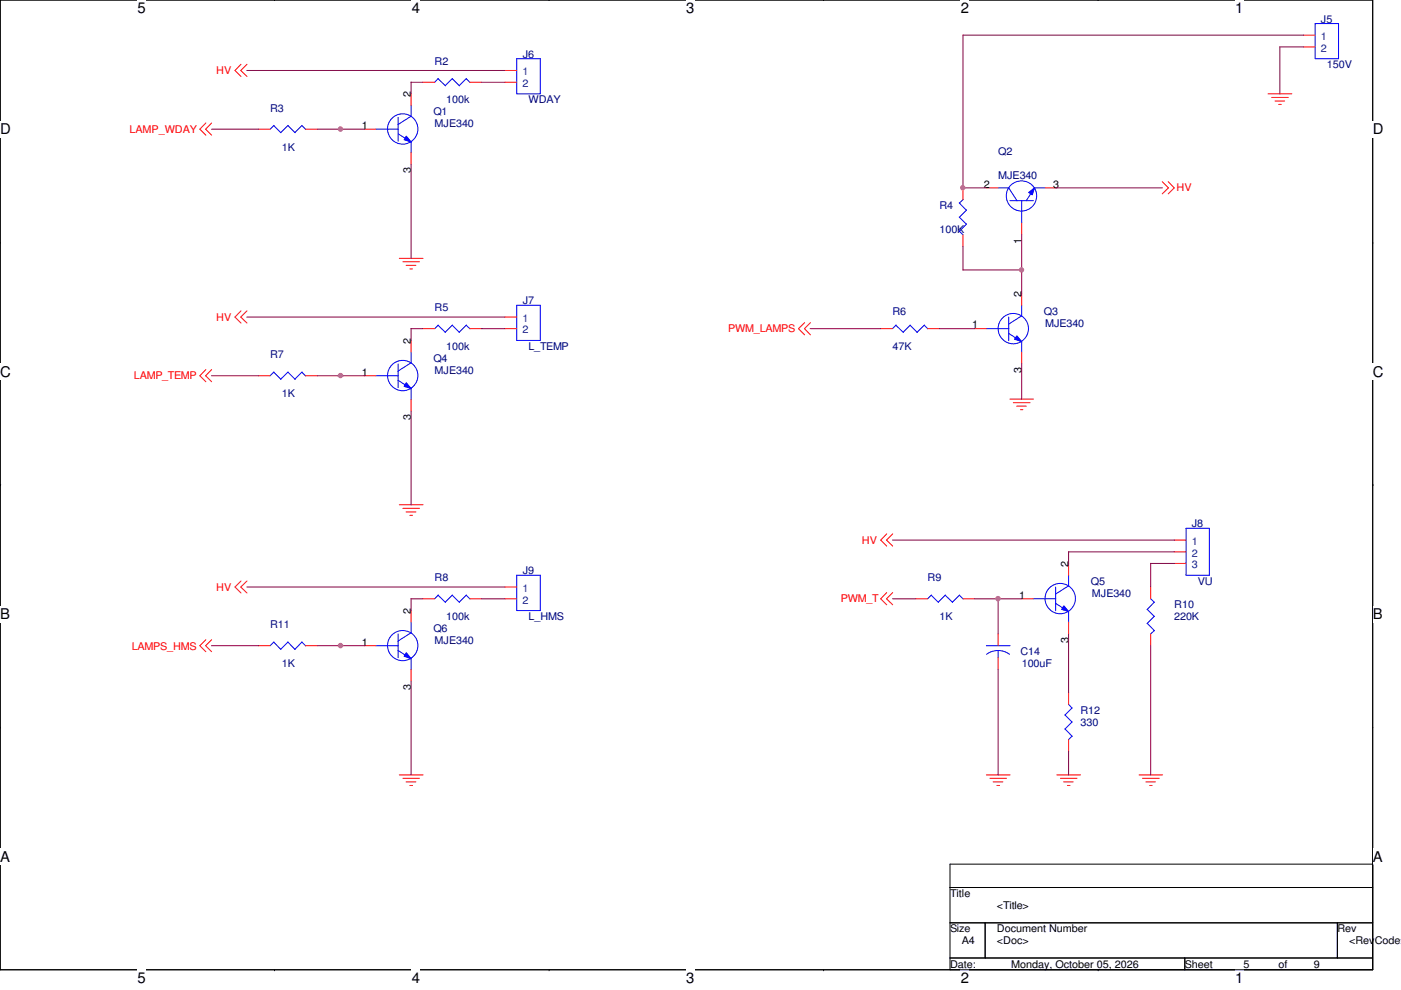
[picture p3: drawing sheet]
<svg xmlns="http://www.w3.org/2000/svg" width="297mm" height="210mm" viewBox="0 0 297 210" stroke-linecap="round" stroke-linejoin="round" font-family="sans-serif">
<path d="M0 0h291v205.6h-291z" fill="none" stroke="#000" stroke-width=".21"/>
<g fill="#fff">
<path d="M29.1 0h1.8v3.5h-1.8z"/>
<path d="M29.1 205.6h1.8v3.5h-1.8z"/>
</g>
<path d="M58.2 0h.1M58.2 205.6h.1" fill="none" stroke="#000" stroke-width=".21"/>
<g fill="#fff">
<path d="M87.3 0h1.7v3.5h-1.7z"/>
<path d="M87.3 205.6h1.7v3.5h-1.7z"/>
</g>
<path d="M116.4 0h.1M116.4 205.6h.1" fill="none" stroke="#000" stroke-width=".21"/>
<g fill="#fff">
<path d="M145.5 0h1.7v3.5h-1.7z"/>
<path d="M145.5 205.6h1.7v3.5h-1.7z"/>
</g>
<path d="M174.6 0h.1M174.6 205.6h.1" fill="none" stroke="#000" stroke-width=".21"/>
<g fill="#fff">
<path d="M203.7 0h1.7v3.5h-1.7z"/>
<path d="M203.7 205.6h1.7v3.5h-1.7z"/>
</g>
<path d="M232.8 0h.1M232.8 205.6h.1" fill="none" stroke="#000" stroke-width=".21"/>
<g fill="#fff">
<path d="M261.9 0h1.7v3.5h-1.7z"/>
<path d="M261.9 205.6h1.7v3.5h-1.7z"/>
<path d="M0 25.7h2.3v3.5h-2.3z"/>
<path d="M291 25.7h2.3v3.5h-2.3z"/>
<path d="M0 77.1h2.3v3.5h-2.3z"/>
<path d="M291 77.1h2.3v3.5h-2.3z"/>
</g>
<path d="M0 51.4h.1M291 51.4h.1" fill="none" stroke="#000" stroke-width=".21"/>
<g fill="#fff">
<path d="M0 128.5h2.1v3.5h-2.1z"/>
<path d="M291 128.5h2.1v3.5h-2.1z"/>
</g>
<path d="M0 102.8h.1M291 102.8h.1" fill="none" stroke="#000" stroke-width=".21"/>
<g fill="#fff">
<path d="M0 179.9h2.1v3.4h-2.1z"/>
<path d="M291 179.9h2.1v3.4h-2.1z"/>
</g>
<path d="M0 154.2h.1M291 154.2h.1M201.4 183.2h89.6v22.4h-89.6zM201.4 188.2h89.6M201.4 195.7h89.6M208.9 195.7v7.4M283.5 195.7v7.4M201.4 203.1h89.6M251.2 203.1v2.5" fill="none" stroke="#000" stroke-width=".21"/>
<g fill="none" stroke="#f00" stroke-width=".21">
<path d="M51.1 13.6l-1.3 1.3 1.3 1.3M52.4 13.6l-1.3 1.3 1.3 1.3M268.9 19.9h5M43.6 26.1l-1.2 1.3 1.2 1.3M44.9 26.1l-1.3 1.3 1.3 1.3M246.4 38.5l1.3 1.3-1.3 1.3M247.7 38.5l1.3 1.3-1.3 1.3M269.6 20.7h3.5M270.3 21.4h2.1M271.1 22.1h.5M84.7 54.8h5M85.4 55.5h3.5"/>
<path d="M86.1 56.3h2.1M86.9 57h.6M43.6 78.4l-1.2 1.3 1.2 1.2M44.9 78.4l-1.3 1.3 1.3 1.2M51.1 65.9l-1.3 1.3 1.3 1.3M52.4 65.9l-1.3 1.3 1.3 1.3M170.6 68.4l-1.3 1.3 1.3 1.3M171.8 68.4l-1.2 1.3 1.2 1.3M214.1 84.6h5M214.8 85.4h3.6M215.6 86.1h2M216.4 86.9h.5"/>
<path d="M84.7 107h5M85.4 107.8h3.5M86.1 108.5h2.1M86.9 109.3h.6M188 113.2l-1.3 1.3 1.3 1.3M189.3 113.2l-1.3 1.3 1.3 1.3M43.6 135.6l-1.2 1.3 1.2 1.3M44.9 135.6l-1.3 1.3 1.3 1.3M51.1 123.2l-1.3 1.3 1.3 1.2M52.4 123.2l-1.3 1.3 1.3 1.2M188 125.6l-1.3 1.4 1.3 1.2M189.3 125.6l-1.3 1.4 1.3 1.2"/>
<path d="M84.7 164.3h5M85.4 165h3.5M86.1 165.8h2.1M86.9 166.5h.6M209.1 164.3h5.1M209.9 165h3.5M210.6 165.8h2M211.4 166.5h.5M224.1 164.3h5M224.8 165h3.5M225.5 165.8h2M226.3 166.5h.6"/>
<path d="M241.5 164.3h5M242.2 165h3.6M242.9 165.8h2.1M243.8 166.5h.5"/>
</g>
<g fill="none" stroke="#00f" stroke-width=".21">
<path d="M219.1 127h4.8M223.8 124.5v5M223.8 127.9l2.8 1.8M226.6 122v2.2M226.6 129.7v2.3M226.6 124.2l-2.8 1.8"/>
<circle cx="224.8" cy="126.9" r="3.2"/>
</g>
<path d="M225.5 128.4l1.1 1.3-1.5-.5z" fill="#00f"/>
<g fill="none" stroke="#00f" stroke-width=".21">
<path d="M278.8 5h5v7.4h-5zM79.7 27.4h4.8M84.4 24.9v5M84.4 28.4l2.8 1.7M87.2 22.4v2.3M87.2 30.1v2.3M87.2 24.6l-2.8 1.8M251.5 112h4.9v10h-4.9zM197.4 126.2l1.6 1.5M197.5 126.2l-.8 .8M200.4 126.2l1.6 1.5M200.4 126.2l-1.5 1.5"/>
<path d="M203.4 126.2l.8 .8M203.5 126.2l-1.6 1.5M209.1 136.9h5.1M211.6 137.9l1.5 .3 .9 .5M211.6 137.9l-1.5 .3-.9 .5M211.6 137.9v1.5M225.5 128.4l1.1 1.3-1.5-.5zM243.2 129.2l1.6 1.5M243.2 132.2l1.6 1.5M244 127l.8 .7M244.7 127.7l-1.5 1.5M244.7 130.7l-1.5 1.5"/>
<path d="M244.7 133.7l-.8 .8M225.8 151.6l1.5 1.5M225.8 154.6l1.5 1.5M226.6 149.4l.7 .8M227.3 150.1l-1.5 1.5M227.3 153.1l-1.5 1.5M227.3 156.1l-.8 .7"/>
<circle cx="85.4" cy="27.3" r="3.2"/>
</g>
<g fill="none" stroke="#f00" stroke-width=".21">
<path d="M276.3 7.5h2.5M276.3 9.9h2.5M226.6 119.5v2.5M249 114.5h2.5M249 117h2.5M249 119.5h2.5M194.2 127h2.5M204.2 127h2.4M211.6 134.4v2.5M211.6 139.4v2.5M216.6 127h2.5M226.6 131.9v2.5"/>
<path d="M244 124.5v2.5M244 134.4v2.5M226.6 146.9v2.5M226.6 156.8v2.5"/>
</g>
<path d="M86.1 28.9l1.1 1.2-1.5-.5z" fill="#00f"/>
<g fill="none" stroke="#00f" stroke-width=".21">
<path d="M58 26.6l1.6 1.6M58.1 26.6l-.8 .8M59.5 28.1l1.6-1.5 1.5 1.6M64.8 27.4l-.8-.8-1.5 1.5M86.1 28.9l1.1 1.2-1.5-.5zM209.1 69.7h4.8M213.9 67.2v5M213.9 70.7l2.8 1.8M216.6 64.7v2.3M216.6 72.4v2.3M216.6 67l-2.8 1.7"/>
<circle cx="214.8" cy="69.7" r="3.2"/>
</g>
<path d="M87.2 19.9v2.5M54.8 27.4h2.5M64.8 27.4h2.5M77.2 27.4h2.5M87.2 32.3v2.5" fill="none" stroke="#f00" stroke-width=".21"/>
<path d="M215.6 71.2l1 1.2-1.5-.5z" fill="#00f"/>
<g fill="none" stroke="#00f" stroke-width=".21">
<path d="M211.6 39.8h2.3M213.9 39.8l1.7 2.8M219.3 39.8h2.3M219.4 39.8l-1.8 2.7M214.1 42.5h5M216.6 42.5v4.8M215.6 71.2l1 1.2-1.5-.5z"/>
<circle cx="216.6" cy="41.5" r="3.2"/>
</g>
<path d="M206.6 69.7h2.5M216.6 62.2v2.5M216.6 74.7v2.5" fill="none" stroke="#f00" stroke-width=".21"/>
<path d="M218.1 40.8l1.2-1-.4 1.5z" fill="#00f"/>
<g fill="none" stroke="#00f" stroke-width=".21">
<path d="M92.9 16.7l1.5 1.5M92.9 16.6l-.7 .8M95.9 16.7l1.5 1.5M95.9 16.6l-1.5 1.6M98.8 16.7l.8 .8M98.9 16.6l-1.5 1.6M109.6 12.4h5v7.5h-5zM203.4 49l.8 .8M203.4 46l1.5 1.5M203.4 43l1.5 1.6M204.2 42.3l-.8 .8M204.9 47.5l-1.5 1.5"/>
<path d="M204.9 44.5l-1.5 1.6M218.1 40.8l1.2-1-.4 1.5zM58 78.9l1.6 1.5M58.1 78.9l-.8 .8M61.1 78.9l-1.6 1.5M64 78.9l.8 .8M64 78.9l-1.4 1.5-1.6-1.5M79.7 79.7h4.8M84.4 77.2v5M87.2 74.7v2.3M87.2 76.9l-2.8 1.8M189.9 69l1.6 1.5"/>
<path d="M190 68.9l-.8 .8M193 69l1.5 1.5M193 68.9l-1.5 1.5M196 69l.7 .7M196 68.9l-1.6 1.5M84.4 80.6l2.8 1.8M87.2 82.4v2.3"/>
<circle cx="85.4" cy="79.6" r="3.2"/>
</g>
<g fill="none" stroke="#f00" stroke-width=".21">
<path d="M89.7 17.4h2.5M99.6 17.4h2.5M107.1 14.9h2.5M107.1 17.4h2.5M204.2 39.8v2.5M209.1 39.8h2.5M221.6 39.8h2.5M204.2 49.8v2.5M216.6 47.3v2.5M54.8 79.7h2.5M64.8 79.7h2.5M186.7 69.7h2.5"/>
<path d="M196.7 69.7h2.5"/>
</g>
<path d="M86.1 81.2l1.1 1.2-1.5-.5z" fill="#00f"/>
<g fill="none" stroke="#00f" stroke-width=".21">
<path d="M92.9 69l1.5 1.5M92.9 68.9l-.7 .8M95.9 69l1.5 1.5M95.9 68.9l-1.5 1.5M98.8 69l.8 .7M98.9 68.9l-1.5 1.5M109.6 64.7h5v7.5h-5zM86.1 81.2l1.1 1.2-1.5-.5zM58 136.1l1.6 1.6M58.1 136.1l-.8 .8M61 136.1l1.6 1.6M61.1 136.1l-1.6 1.6"/>
<path d="M64 136.1l.8 .8M64 136.1l-1.5 1.6M79.7 136.9h4.8M84.4 134.4v5M84.4 137.9l2.8 1.8M87.2 131.9v2.3M87.2 139.7v2.2M87.2 134.2l-2.8 1.7"/>
<circle cx="85.4" cy="136.9" r="3.2"/>
</g>
<path d="M77.2 79.7h2.5M87.2 72.2v2.5M89.7 69.7h2.5M99.6 69.7h2.5M107.1 67.2h2.5M107.1 69.7h2.5M87.2 84.6v2.5M54.8 136.9h2.5M64.8 136.9h2.5" fill="none" stroke="#f00" stroke-width=".21"/>
<path d="M86.1 138.4l1.1 1.3-1.5-.6z" fill="#00f"/>
<path d="M86.1 138.4l1.1 1.3-1.5-.6zM92.9 126.2l1.5 1.5M92.9 126.2l-.7 .8M95.9 126.2l1.5 1.5M95.9 126.2l-1.5 1.5M98.8 126.2l.8 .8M98.9 126.2l-1.5 1.5M109.6 122h5v7.5h-5z" fill="none" stroke="#00f" stroke-width=".21"/>
<path d="M77.2 136.9h2.5M87.2 129.5v2.4M89.7 127h2.5M99.6 127h2.5M107.1 124.5h2.5M107.1 127h2.5M87.2 141.9v2.5" fill="none" stroke="#f00" stroke-width=".21"/>
<g fill="none" stroke="#800040" stroke-width=".21">
<path d="M52.3 14.9h54.8M87.1 17.4h2.6M87.2 17.4v2.5M102.1 17.4h5M204.2 7.4v32.4M204.2 7.5h72.2M276.3 9.9h-4.9v10M44.8 27.4h10.1M67.3 27.4h10M87.2 34.8v20M204.1 39.8h5M224 39.8h22.5"/>
<path d="M204.2 52.3v5M204.2 57.2h12.5M216.6 49.8v12.5M44.8 79.7h10.1M52.3 67.2h54.8M67.3 79.7h10M87.1 69.7h2.6M87.2 69.6v2.6M102.1 69.7h5M171.7 69.7h15M199.2 69.7h7.5M216.6 77.1v7.5"/>
<path d="M87.2 87.1v20M189.2 114.5h59.8M226.6 117v2.5M226.6 117h22.4M244 119.4v5.1M244 119.5h5M44.8 136.9h10.1M52.3 124.5h54.8M67.3 136.9h10M87.1 127h2.6M87.2 126.9v2.6M102.1 127h5"/>
<path d="M189.2 127h5M206.6 127h10.1M211.6 126.9v7.5M226.6 134.4v12.5M244 136.9v27.4M87.2 144.4v19.9M211.6 141.9v22.4M226.6 159.3v5"/>
</g>
<circle cx="211.6" cy="126.9" r=".49" fill="#f0f"/>
<circle cx="211.6" cy="126.9" r=".49" fill="none" stroke="#f0f" stroke-width=".21"/>
<circle cx="72.2" cy="27.4" r=".49" fill="#f0f"/>
<circle cx="72.2" cy="27.4" r=".49" fill="none" stroke="#f0f" stroke-width=".21"/>
<circle cx="72.2" cy="79.6" r=".48" fill="#f0f"/>
<circle cx="72.2" cy="79.6" r=".48" fill="none" stroke="#f0f" stroke-width=".21"/>
<circle cx="72.2" cy="136.9" r=".49" fill="#f0f"/>
<circle cx="72.2" cy="136.9" r=".49" fill="none" stroke="#f0f" stroke-width=".21"/>
<circle cx="204.1" cy="39.8" r=".48" fill="#f0f"/>
<circle cx="204.1" cy="39.8" r=".48" fill="none" stroke="#f0f" stroke-width=".21"/>
<circle cx="216.6" cy="57.2" r=".47" fill="#f0f"/>
<circle cx="216.6" cy="57.2" r=".47" fill="none" stroke="#f0f" stroke-width=".21"/>
<g font-size="3.1">
<text x="29.1" y="2.8">5</text>
<text x="87.3" y="2.8">4</text>
<text x="145.5" y="2.8">3</text>
<text x="203.7" y="2.8">2</text>
<text x="261.9" y="2.8">1</text>
<text x="0" y="28.5">D</text>
<text x="291" y="28.5">D</text>
<text x="0" y="79.9">C</text>
<text x="291" y="79.9">C</text>
<text x="0" y="131.3">B</text>
<text x="291" y="131.3">B</text>
<text x="0" y="182.7">A</text>
<text x="291" y="182.7">A</text>
<text x="29.1" y="208.4">5</text>
<text x="87.3" y="208.4">4</text>
<text x="145.5" y="208.4">3</text>
<text x="203.7" y="208.4">2</text>
<text x="261.9" y="208.4">1</text>
</g>
<g font-size="2.2" fill="#000080">
<text x="280.1" y="4.8">J5</text>
<text x="92.2" y="13.7">R2</text>
<text x="110.8" y="12.2">J6</text>
<text x="281.3" y="14.5">150V</text>
<text x="57.3" y="23.7">R3</text>
<text x="94.6" y="21.9">100k</text>
<text x="112.1" y="21.9">WDAY</text>
<text x="91.9" y="24.4">Q1</text>
<text x="92.2" y="26.9">MJE340</text>
<text x="59.8" y="31.9">1K</text>
<text x="211.6" y="32.9">Q2</text>
<text x="211.6" y="37.9">MJE340</text>
<text x="199.2" y="44.4">R4</text>
<text x="199.2" y="49.3">100K</text>
<text x="92.2" y="66">R5</text>
<text x="110.8" y="64.5">J7</text>
<text x="189.2" y="66.8">R6</text>
<text x="221.3" y="66.8">Q3</text>
<text x="221.6" y="69.3">MJE340</text>
<text x="57.3" y="75.9">R7</text>
<text x="91.9" y="76.7">Q4</text>
<text x="94.6" y="74.2">100k</text>
<text x="112.1" y="74.2">L_TEMP</text>
<text x="189.2" y="74.2">47K</text>
<text x="92.2" y="79.2">MJE340</text>
<text x="59.8" y="84.2">1K</text>
<text x="252.7" y="111.8">J8</text>
<text x="92.2" y="123.3">R8</text>
<text x="110.8" y="121.8">J9</text>
<text x="196.7" y="123.3">R9</text>
<text x="231.3" y="124">Q5</text>
<text x="254" y="124">VU</text>
<text x="94.6" y="131.5">100k</text>
<text x="112.1" y="131.5">L_HMS</text>
<text x="199.2" y="131.5">1K</text>
<text x="231.5" y="126.5">MJE340</text>
<text x="249" y="129">R10</text>
<text x="249" y="131.5">220K</text>
<text x="57.3" y="133.2">R11</text>
<text x="91.9" y="133.9">Q6</text>
<text x="92.2" y="136.4">MJE340</text>
<text x="59.8" y="141.4">1K</text>
<text x="216.4" y="138.9">C14</text>
<text x="216.6" y="141.4">100uF</text>
<text x="229.1" y="151.4">R12</text>
<text x="229.1" y="153.9">330</text>
</g>
<g font-size="2.2" fill="#004080">
<text x="280.1" y="8.5">1</text>
<text x="280.1" y="11">2</text>
<text x="110.8" y="16">1</text>
<text x="110.8" y="18.5">2</text>
<text x="110.8" y="68.2">1</text>
<text x="110.8" y="70.7">2</text>
<text x="252.7" y="115.5">1</text>
<text x="252.7" y="118">2</text>
<text x="110.8" y="125.5">1</text>
<text x="252.7" y="120.5">3</text>
<text x="110.8" y="128">2</text>
</g>
<g font-size="2.2" fill="#f00">
<text x="45.8" y="15.7">HV</text>
<text x="27.4" y="28.2">LAMP_WDAY</text>
<text x="249.5" y="40.6">HV</text>
<text x="45.8" y="68">HV</text>
<text x="154.4" y="70.5">PWM_LAMPS</text>
<text x="28.4" y="80.4">LAMP_TEMP</text>
<text x="182.7" y="115.3">HV</text>
<text x="45.8" y="125.3">HV</text>
<text x="178.3" y="127.7">PWM_T</text>
<text x="27.9" y="137.7">LAMPS_HMS</text>
</g>
<g font-size="2.2">
<text x="87.1" y="20.7" transform="rotate(-90 87.1 20.7)">2</text>
<text x="76.7" y="27.3">1</text>
<text x="87.1" y="36.7" transform="rotate(-90 87.1 36.7)">3</text>
<text x="208.6" y="39.8">2</text>
<text x="223.3" y="39.8">3</text>
<text x="216.6" y="51.6" transform="rotate(-90 216.6 51.6)">1</text>
<text x="216.6" y="63" transform="rotate(-90 216.6 63)">2</text>
<text x="206.1" y="69.6">1</text>
<text x="87.1" y="72.9" transform="rotate(-90 87.1 72.9)">2</text>
<text x="76.7" y="79.6">1</text>
<text x="216.6" y="79" transform="rotate(-90 216.6 79)">3</text>
<text x="87.1" y="89" transform="rotate(-90 87.1 89)">3</text>
<text x="226.5" y="120.2" transform="rotate(-90 226.5 120.2)">2</text>
<text x="87.1" y="130.2" transform="rotate(-90 87.1 130.2)">2</text>
<text x="216.1" y="126.9">1</text>
<text x="76.7" y="136.9">1</text>
<text x="226.5" y="136.3" transform="rotate(-90 226.5 136.3)">3</text>
<text x="87.1" y="146.3" transform="rotate(-90 87.1 146.3)">3</text>
<text x="201.4" y="190.2">Title</text>
<text x="201.4" y="197.7">Size</text>
<text x="211.4" y="197.7">Document Number</text>
<text x="211.4" y="192.7">&lt;Title&gt;</text>
<text x="283.5" y="197.7">Rev</text>
<text x="203.9" y="200.2">A4</text>
<text x="211.4" y="200.2">&lt;Doc&gt;</text>
<text x="286" y="200.2">&lt;RevCode&gt;</text>
<text x="201.4" y="205.1">Date:</text>
<text x="214.4" y="205.1">Monday, October 05, 2026</text>
<text x="251.2" y="205.1">Sheet</text>
<text x="263.6" y="205.1">5</text>
<text x="271.1" y="205.1">of</text>
<text x="278.6" y="205.1">9</text>
</g>
</svg>
